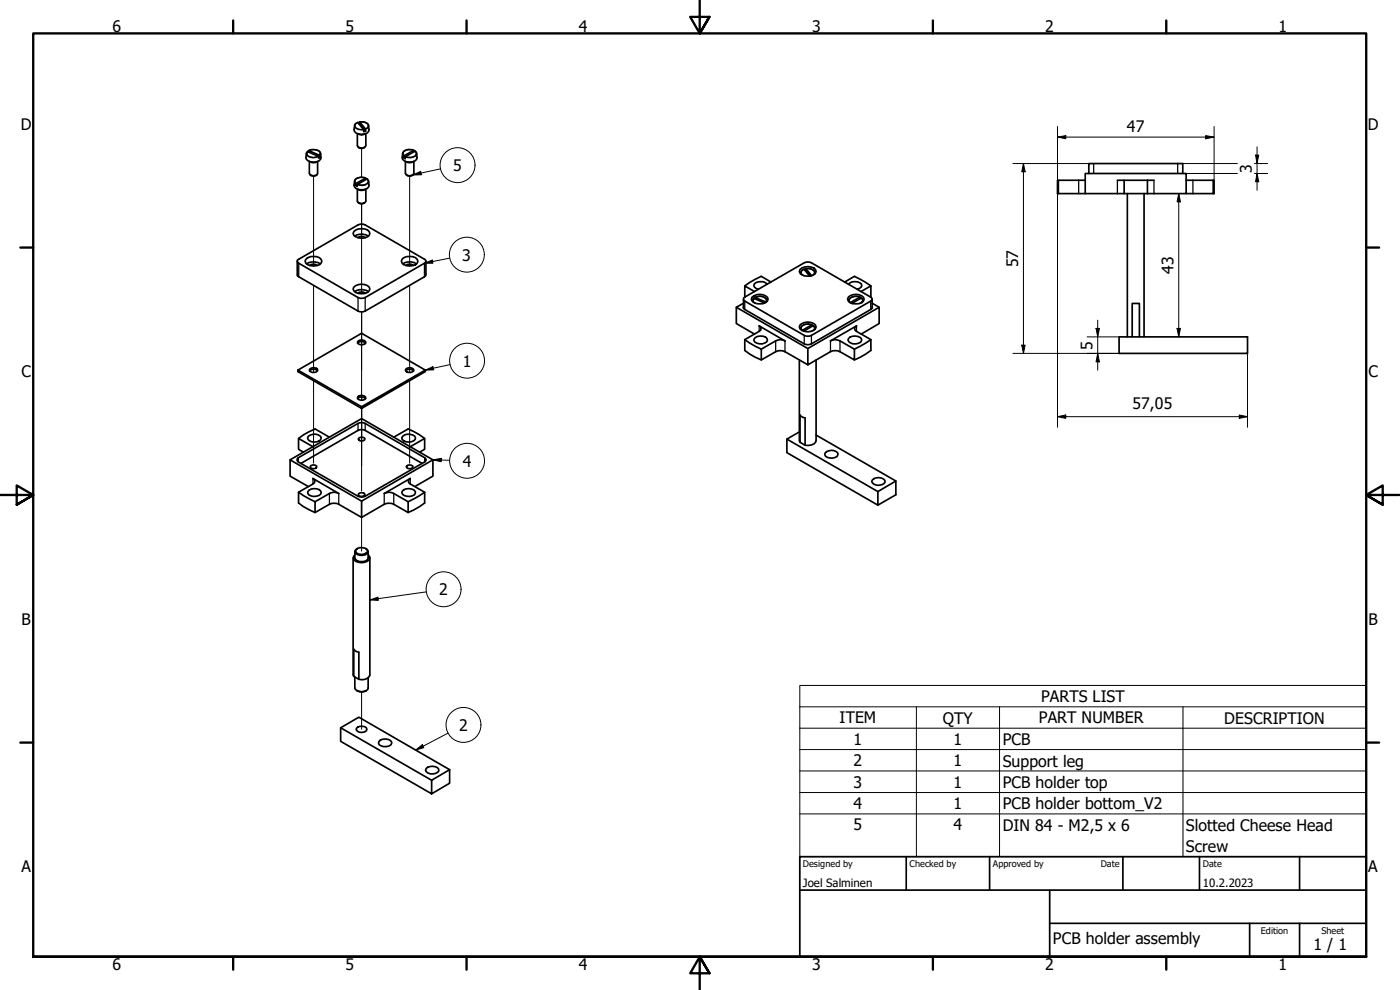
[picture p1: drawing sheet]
<svg xmlns="http://www.w3.org/2000/svg" width="420mm" height="297mm" viewBox="0 0 420 297" stroke-linecap="round" stroke-linejoin="round" font-family="sans-serif">
<!-- layer: Tweak Trail (ISO) -->
<g fill="none" stroke="#000" stroke-width=".3">
<path d="M94.1 52.8v27M108.5 44.5v8.7M122.9 52.8v27M108.5 61.1v27M94.1 85.6v26.1M108.5 93.6v9.8M108.5 93.6v26.5v-1M108.5 93.6v17.4M122.9 85.6v26.1M94.1 114.2v24.8M122.9 114.2v24.8M108.5 122.5v24.8"/>
<path d="M108.5 155.2v10.1M108.5 207.6v11.2"/>
</g>
<!-- layer: Visible (ISO) -->
<g fill="none" stroke="#000" stroke-width=".51">
<path d="M107.9 36.6a2.08 2.08 0 0 1 2.5 .7 2.08 2.08 0 0 1-.2 2.6 3.3 3.3 0 0 1-3.8-.4 2.17 2.17 0 0 1 .6-2.6l.4-.1 1.7 2 .1 .7 .5-.1M107.9 36.6l1.8 2.1v.7l-1.8-2.3zM107.9 37.1h-.2M92.5 45.6l.1-.4 3.3 1.4 .1 .6-.4-.2M92.6 45.2a2.66 2.66 0 0 1 3.6 .8l.1 1.3a1.8 1.8 0 0 1-2.2 1.3 1.93 1.93 0 0 1-2.3-1.3l.1-1.3 .4-.5 3.2 1.3 .1 .7 .4-.3M92.8 48.4v3.6a1.39 1.39 0 0 0 1.3 .8 1.39 1.39 0 0 0 1.2-.8v-3.6M93.1 52.5a1.58 1.58 0 0 0 2 0M93.1 48.5a1.78 1.78 0 0 0 2 0M107.3 56.8v3.6a1.5 1.5 0 0 0 2.5 0v-3.6M107.3 40.1v3.6a1.44 1.44 0 0 0 2.5 0v-3.6M107.5 56.8a1.78 1.78 0 0 0 2 0M107.5 44.1a1.38 1.38 0 0 0 2 0"/>
<path d="M107.5 40.2a1.78 1.78 0 0 0 2 0M109.7 53.5a2.21 2.21 0 0 0-2.6 0 2.21 2.21 0 0 0-.7 2.6 3.1 3.1 0 0 0 4.2 0 2.34 2.34 0 0 0-.4-2.5l-2.9 1.7-.1 .6-.4-.2M109.8 53.8l-.1-.3-2.8 1.5-.1 .7 .5-.3M121.7 48.4v3.6a1.44 1.44 0 0 0 2.5 0v-3.6M121.9 48.5a1.78 1.78 0 0 0 2.1 0M122 52.5a1.46 1.46 0 0 0 1.9 0M124.2 45.1a2.31 2.31 0 0 0-2.4 0 2.31 2.31 0 0 0-1.1 2.2 1.8 1.8 0 0 0 2.2 1.3 1.8 1.8 0 0 0 2.3-1.3l-.2-1.3-.4-.7-2.9 1.7-.1 .6-.4-.2M124.3 45.5l-.2-.4-2.8 1.6-.1 .7 .5-.3M317.6 54.1h-.2v4h.2M325.7 54.1h-8.1v4h8.1M326.8 52.1v-3h28.2v3M335.3 54.1h2.1"/>
<path d="M337.4 58.1h-11.7v-6h30.3v6h-11.6M338.3 58.1v43M343.3 58.1v43M344.4 54.1h-7v4h7M344.4 54.1h1.9M344.4 54.1v4M356 54.1h8.1v4h-8.1M364.1 54.1h.3v4h-.3M89.2 78.3l.1 4.5 18.1 10.5a2.42 2.42 0 0 0 2.2 0l18.1-10.5 .1-4.5M89.3 78l18.1-10.5a2.42 2.42 0 0 1 2.2 0l17.8 10.3 .4 .5-.4 .7-17.8 10.3a2.42 2.42 0 0 1-2.2 0l-17.7-10.3-.4-.3zM91.8 77.8a3.5 3.5 0 0 1 4.6 0l.2 .5a2.03 2.03 0 0 1-2.5 1.5 2.16 2.16 0 0 1-2.5-1.5zM92 79.2a3.8 3.8 0 0 1 4.1 0"/>
<path d="M93 79.7a1.69 1.69 0 0 1 2.2 0M106.2 69.5a3.5 3.5 0 0 1 4.6 0l.2 .5a2.44 2.44 0 0 1-3.4 1.4l-1.4-.8-.2-.6zM106.4 70.9a3.8 3.8 0 0 1 4.2 0M107.4 71.3a1.91 1.91 0 0 1 2.3 0M107.5 60.8a1.58 1.58 0 0 0 2 0M120.6 77.8a3.4 3.4 0 0 1 4.6 0l.2 .5a2.03 2.03 0 0 1-2.5 1.5 2.03 2.03 0 0 1-2.4-1.5zM120.9 79.2a3.7 3.7 0 0 1 4.1 0M121.8 79.7a1.69 1.69 0 0 1 2.3 0M106.2 86.2a3.5 3.5 0 0 1 4.6 0l.2 .5a2.95 2.95 0 0 1-4.8 .5l-.2-.5zM106.4 87.5a3.8 3.8 0 0 1 4.2 0M107.4 88a1.9 1.9 0 0 1 2.3 0M223.1 91.9v.4l.4 .5 17.9 10.4a2.42 2.42 0 0 0 2.1 0l17.9-10.4 .3-.2v-.7"/>
<path d="M223.1 91l-2.1 1.2M223.1 89.8v2.6M223.2 89.4l18.2-10.5a2.42 2.42 0 0 1 2.1 0l17.8 10.2 .4 .7-.4 .5-17.8 10.3a2.42 2.42 0 0 1-2.1 0l-17.9-10.3-.3-.2zM225.7 89.2a3.5 3.5 0 0 1 4.6 0l.2 .6a2.95 2.95 0 0 1-4.8 .5l-.2-.5zM225.9 90.5l.4-1 3.2 1.4M226.4 87.5l-2.9-1.7 .1 3.3M226.5 89.3l3.4 1.4M226.5 89.3a2.52 2.52 0 0 1 3.6 .8l.1 .4M226.5 89.3l-.1 .3M230.3 85.3a2.93 2.93 0 0 0-3.9-.1l-.1 .5 .1 .5 1.2 .6M231.4 84.6l-2.9-1.7-1.9 .9-3.1 2M240.1 80.9a3.5 3.5 0 0 1 4.6 0l.2 .6a2.95 2.95 0 0 1-4.8 .5l-.2-.5z"/>
<path d="M240.1 97.5a3.5 3.5 0 0 1 4.6 0l.2 .6a2.44 2.44 0 0 1-3.4 1.3l-1.4-.7-.2-.6zM240.3 82.2l.1-.7 .9-.7 1.7 2.1M241.6 81.1h.1M241.8 80.6a2.08 2.08 0 0 1 2.8 1.6M243.6 82.7l-1.8-2.1-.1 .5 1.4 1.7M243.6 97.5a2.42 2.42 0 0 0-3.3 .9v.4M243.7 97.9l-.1-.4-2.9 1.7M244.6 98.8l-.2-.8-.4-.3-2.8 1.7M253.5 84.6l2.9-1.7 5 2.9M254.6 89.2a3.4 3.4 0 0 1 4.5 0l.2 .6a2.91 2.91 0 0 1-4.7 .5l-.2-.5zM254.6 85.3a2.93 2.93 0 0 1 3.9-.1l.1 .5-.2 .5-1.2 .6M258.1 89.6v-.5l-2.9 1.8"/>
<path d="M258.1 89.1a2.47 2.47 0 0 0-3.3 1l-.1 .4M258.4 87.5l3-1.7-.2 3.3M259 90.5l-.2-.8-.3-.3-2.8 1.6M261.7 91l2.1 1.2M261.7 89.8v2.6M89.4 111l19.1-11 19.1 11M92.9 111.2a1.71 1.71 0 0 1 2.3 0M92.9 110.9a1.62 1.62 0 0 1 2.4 0v.3a1.62 1.62 0 0 1-2.4 0zM107.3 102.9a1.77 1.77 0 0 1 2.4 0M107.3 102.5a1.62 1.62 0 0 1 2.4 0v.4a1.62 1.62 0 0 1-2.4 0zM107.3 119.6a1.62 1.62 0 0 1 2.4 0M107.3 119.2a1.62 1.62 0 0 1 2.4 0v.4a1.62 1.62 0 0 1-2.4 0z"/>
<path d="M121.7 111.2a1.77 1.77 0 0 1 2.4 0M121.7 110.9a1.62 1.62 0 0 1 2.4 0v.3a1.62 1.62 0 0 1-2.4 0zM223.5 101.9l3.1 2 1.9 .9M226.4 100.3l-5.4-3.2v-4.9l21.4 12.4M226.7 101.3a2.33 2.33 0 0 1 3.6 .8 2.42 2.42 0 0 1-4 .1zM228.5 108l-1.9-.8-3.1-2.1v-3.2l4.8-2.9v-.8l-.5-.4 7.8 4.5a2.75 2.75 0 0 0-2.8 0l-4.3 2.5v3.2l4.3-2.5a3.2 3.2 0 0 1 2.8 0l6.8 4M239.9 108v24.2l.2 .5M244.9 108v24.2a2.13 2.13 0 0 1-2.3 1.5l-1-.1M254.6 101.6a2.76 2.76 0 0 1 4 .1v.5a2.42 2.42 0 0 1-3.3 .7l-.8-.8zM258.4 100.3l5.4-3.2v-4.9l-21.4 12.4v4.9l6.8-4a3.4 3.4 0 0 1 2.9 0l4.3 2.5v-3.2l-4.3-2.5a2.87 2.87 0 0 0-2.9 0l7.8-4.5-.4 .4v.8l4.8 2.9v3.2l-1.6 1.1-3.4 1.8M261.4 101.9l-5 2.9M335.9 101.1h38.5v4.9h-38.5z"/>
<path d="M339.8 101.1v-10.1h2.1v10.1M87.1 138l21.4-12.4 21.4 12.4M89.5 137.3l17.9-10.3a2.42 2.42 0 0 1 2.2 0l17.8 10.3 .5 .7-.5 .6-17.8 10.3a2.42 2.42 0 0 1-2.2 0l-17.9-10.3-.3-.6zM90.3 139.1l17.1-10a2.42 2.42 0 0 1 2.2 0l17.1 10M92.6 130.8a2.54 2.54 0 0 1 3.8 .6 2.31 2.31 0 0 1-4 .3l-.1-.5zM93.3 139.7l1.3-.1 .4 .2 .1 .3a1.13 1.13 0 0 1-2-.1zM93.9 134l-4.3-2.4v3.2l1.5 .9M98.9 131.2l-4.3-2.5-3.5 1.8-1.5 1.1M107.6 131.5a1.38 1.38 0 0 1 1.9 .1 1.13 1.13 0 0 1-.9 .8 1.13 1.13 0 0 1-1.1-.6zM108.5 122l-19.1-11v.5l19.1 11 19.1-11v-.5l-19.1 11v.5M118.2 131.2l4.3-2.5 3.4 1.8 1.5 1.1M120.8 130.9a2.64 2.64 0 0 1 3.9 .3 1.5 1.5 0 0 1-2 1.4 1.93 1.93 0 0 1-2.1-1.2z"/>
<path d="M122.2 139.7a1.13 1.13 0 0 1 1.8 .4 1.19 1.19 0 0 1-2.1-.1zM123.1 134l4.3-2.4v3.2l-1.5 .9M236.2 131.7l27.3 15.8M239.9 129.6l-3.7 2.1v4.1l27.3 15.8 5.4-3.2v-4.1l-24-13.8M240.1 124.5l.8 .7 .7 .2v8.2l-1.5-.9zM247.6 135.9a2.61 2.61 0 0 1 3.9 .1v.4a2.38 2.38 0 0 1-3.3 .8l-.5-.4-.2-.4zM89.6 147.7l1.5 1 3.5 1.8M92.5 146l-5.4-3.1v-4.9l21.4 12.4M92.8 147.1a2.37 2.37 0 0 1 3.6 .7 2.19 2.19 0 0 1-3.1 1l-.7-.4-.3-.5zM94.6 153.8l-3.5-1.8-1.5-1.1v-3.2l4.8-2.9v-.9l-.5-.3 7.8 4.5a2.75 2.75 0 0 0-2.8 0l-4.3 2.4v3.3l4.3-2.5a3.2 3.2 0 0 1 2.8 0l6.8 3.9M107.6 148.1a1.31 1.31 0 0 1 1.9 .2 1.18 1.18 0 0 1-2 .2zM120.7 147.4a2.76 2.76 0 0 1 4 .1v.4a2.42 2.42 0 0 1-3.4 .8l-.7-.9z"/>
<path d="M124.5 146l5.4-3.1v-4.9l-21.4 12.4v4.8l6.8-3.9a3.4 3.4 0 0 1 2.9 0l4.3 2.5v-3.3l-4.3-2.4a2.87 2.87 0 0 0-2.9 0l7.8-4.5-.4 .3v.9l4.7 2.9v3.2l-1.5 1.1-3.4 1.8M127.4 147.7l-4.9 2.8M261.7 144.1a2.67 2.67 0 0 1 3.9 0v.5a2.45 2.45 0 0 1-4-.1zM268.9 144.3l-5.4 3.2v4.1M106 167.4v35.1l.2 .4M106.5 165.5v1.9a2.41 2.41 0 0 0 3.9 .4l.1-2.3M106.5 166.5l-.5 1a2.97 2.97 0 0 0 5 0l-.1-.5-.4-.5M106.8 165a2.37 2.37 0 0 1 3.5 .2 1.58 1.58 0 0 1-2 1.2l-1.3-.5-.3-.4zM107.3 164.6l-.7 .5-.1 .5a2.43 2.43 0 0 0 4 0l-.1-.5-.6-.5M111 167.4v35.1a2.38 2.38 0 0 1-3.3 1.3M106.2 194.8l.8 .7 .7 .2v8.1l-1.5-.9zM102.2 218.4l27.3 15.7"/>
<path d="M106.5 203.2v3.2a2.51 2.51 0 0 0 3.9 .5l.1-3.5M106.9 218.6a2.16 2.16 0 0 1 3.1-.2l.1 .5a1.94 1.94 0 0 1-3.2 .1zM107.1 207.2a2.42 2.42 0 0 0 2.8 0M113.7 222.5a2.61 2.61 0 0 1 3.8 .1v.5a2.65 2.65 0 0 1-3.7 .3l-.2-.5zM127.9 230.6a2.68 2.68 0 0 1 3.7 .1l.1 .6a2.45 2.45 0 0 1-4-.2zM134.9 230.9v4.1l-5.4 3.2-27.3-15.8v-4l5.5-3.2 27.2 15.7-5.4 3.2v4.1"/>
</g>
<!-- layer: Visible Narrow (ISO) -->
<g fill="none" stroke="#000" stroke-width=".38">
<path d="M106.4 37.7a1.62 1.62 0 0 0 1.9 1.3h.9M107.4 36.8l-.9 .7a1.57 1.57 0 0 0 1.8 1.3h.8M107.9 36.6a2.25 2.25 0 0 1 2.6 .9l-.3 .8-.5 .4M110.6 37.7l-.4 .8-.5 .3M91.9 46a1.76 1.76 0 0 0 2.1 1.4l1.6-.4M92.3 45.5l-.2 .5a2.27 2.27 0 0 0 3.4 .8M92.6 45.2a3 3 0 0 1 3.4 .4l-.1 1M96.2 46l-.3 .7M106.4 54.3l.4 .9M109.7 53.5a2.53 2.53 0 0 0-3.1 .7v.5l.3 .3M110.1 53.7l.4 .4a1.35 1.35 0 0 1-1.7 1.4l-1.5-.2M110.6 54.3a1.92 1.92 0 0 1-2.7 1.3l-.6-.2"/>
<path d="M120.8 46l.4 .8M124.1 45.1a2.53 2.53 0 0 0-3.1 .7l.3 .9M124.6 45.3l.3 .5a1.32 1.32 0 0 1-1.6 1.4l-1.6-.2M125 46a1.59 1.59 0 0 1-1.8 1.4l-1.5-.3M323.7 54.1v4M328.2 49.1v3M335.3 54.1v4M346.3 54.1v4M353.4 49.1v3M358 54.1v4M89.7 79v4M127.4 79v4"/>
<path d="M107.4 89.3v4M109.6 89.3v4M223.5 90.3v2.6M225.9 90.1l.2 .6M226.3 89.5l-.2 .8 .7 .7M226.6 89.3a2.75 2.75 0 0 1 3.3 .4l-.1 .9M227.8 97.8v1.6M229.4 90.9l-.2 .1M230.1 90.1l-.2 .6M240.3 98.4l.2 .6M240.3 81.8l.2 .5M241.3 80.8l-.6 .3-.2 .4v.5l.7 .7"/>
<path d="M241.9 80.6a2.69 2.69 0 0 1 2.5 .9l-.2 .8-.6 .4M243.6 97.5a2.66 2.66 0 0 0-3.1 .7l.3 .9M244 97.7l.4 .5v.4l-.2 .4-.6 .4M244.5 98.4l-.2 .6M244.5 81.8l-.2 .5M254.8 90.1l.2 .6M257 97.8v1.6M258.1 89.1a2.66 2.66 0 0 0-3.2 .8l.3 .9M258.5 89.4l.3 .4v.5l-.8 .7M259 90.1l-.2 .6M261.3 90.3v2.6M232.8 102.3v3.2"/>
<path d="M235.6 102.3v3.2M241.4 100.6v2.6M243.5 100.6v2.6M249.2 102.3v3.2M252.1 102.3v3.2M89.5 137.3v1.3M107.4 127v2.1M109.6 127v2.1M127.4 137.3v1.3M93.9 143.6v1.6M98.9 148.1v3.2M101.7 148.1v3.2"/>
<path d="M115.3 148.1v3.2M118.2 148.1v3.2M123.1 143.6v1.6"/>
</g>
<g fill="#000">
<circle cx="241.2" cy="99.4" r=".19"/>
<circle cx="255.7" cy="91" r=".19"/>
</g>
<!-- layer: Symbol (ISO) -->
<g fill="none" stroke="#000" stroke-width=".3">
<path d="M123.9 52.5l2.3-1.1 .3 1zM132.2 50.7l-8.3 1.8M127.4 79l2.3-1 .2 1zM134.9 77.5l-7.5 1.5M127.6 111l2.3-1 .3 1zM135.1 109.4l-7.5 1.6M129.9 138l2.6-.5-.1 1zM129.9 138l5 .1M127.9 177.6l-16.9 2.4M111 180l2.4-.8 .1 .9zM134.5 219.9l-9.7 5.1M240 212.1v-6.4h170v6.4"/>
<path d="M240 212.1h170v6.4M240 212.1v44.9h170v-38.5M240 218.5h170M275 212.1v44.9M300 212.1v44.9M355 212.1v44.9M124.8 225l1.9-1.6 .5 .9zM240 224.9h170M240 231.3h170M240 237.8h170M240 244.2h170"/>
<circle cx="137.3" cy="49.5" r="5.2"/>
<circle cx="140.1" cy="76.4" r="5.2"/>
<circle cx="140.2" cy="108.2" r="5.2"/>
<circle cx="140.2" cy="138.3" r="5.2"/>
<circle cx="133.1" cy="176.8" r="5.2"/>
<circle cx="139.1" cy="217.5" r="5.2"/>
</g>
<!-- layer: Border (ISO) -->
<g fill="none" stroke="#000" stroke-width=".7">
<path d="M70 6.1v3.9M140 6.1v3.9M210 0v10l-2.9-4.9h5.8l-2.9 4.9 2.9-4.9M280 6.1v3.9M350 6.1v3.9M6.1 74.3h3.9M410 74.3h3.9M0 148.5h10l-5-2.8v5.7l5-2.9-5 2.9M420 148.5h-10l5-2.8v5.7l-5-2.9 5 2.9M6.1 222.8h3.9M410 222.8h3.9M10 287.1v-277.1h400v277.1h-400h400"/>
<path d="M70 287.1v3.8M140 287.1v3.8M212.9 292l-2.9-4.9 2.9 4.9h-5.8l2.9-4.9v9.9M280 287.1v3.8M350 287.1v3.8"/>
</g>
<!-- layer: Title (ISO) -->
<path d="M240 257h170v30.1h-170zM272 257v10.1M297 257v10.1M337 257v10.1M360 257v10.1M390 257v10.1M240 267.1h170M315 277h95M315 267.1v20M375 277v10.1M390 277v10.1" fill="none" stroke="#000" stroke-width=".51"/>
<!-- layer: Symbol (ISO) -->
<g fill="#000">
<path d="M123.9 52.5l2.3-1.1 .3 1z" fill-rule="evenodd"/>
<path d="M127.4 79l2.3-1 .2 1z" fill-rule="evenodd"/>
<path d="M127.6 111l2.3-1 .3 1z" fill-rule="evenodd"/>
<path d="M129.9 138l2.6-.5-.1 1z" fill-rule="evenodd"/>
<path d="M111 180l2.4-.8 .1 .9z" fill-rule="evenodd"/>
<path d="M124.8 225l1.9-1.6 .5 .9z" fill-rule="evenodd"/>
</g>
<!-- layer: Dimension (ISO) -->
<g fill="none" stroke="#000" stroke-width=".3">
<path d="M317.4 38v16.1M364.4 38v16.1M304 49.1h24.2M307.1 49.1l.6 2.4h-1.1zM307.1 49.1v56.9M317.4 41.1l2.4-.4v.9zM317.4 58.1v70.1M317.4 41.1h47M353.4 49.1h17.9M353.8 58.1l.5 2.5h-1zM353.8 58.1v43M356 52.1h15.3"/>
<path d="M361.8 40.7l2.6 .4-2.6 .5zM376.5 49.1h3.9M376.5 52.1h3.9M376.8 46.5h1l-.5 2.6zM377.3 52.1l.5 2.4h-1zM377.3 44.1v13M328.9 98.5h1l-.5 2.6zM329.4 96.1v14.9M353.3 98.5h1l-.5 2.6zM304 106h31.9M306.6 103.6h1.1l-.6 2.4zM326.3 101.1h9.6"/>
<path d="M329.4 106l.5 2.6h-1zM374.4 106v22.2M317.4 125l2.4-.5v1zM317.4 125h57M371.9 124.5l2.5 .5-2.5 .5z"/>
</g>
<g fill="#000">
<path d="M307.1 49.1l.6 2.4h-1.1z" fill-rule="evenodd"/>
<path d="M317.4 41.1l2.4-.4v.9z" fill-rule="evenodd"/>
<path d="M361.8 40.7l2.6 .4-2.6 .5z" fill-rule="evenodd"/>
<path d="M376.8 46.5h1l-.5 2.6z" fill-rule="evenodd"/>
<path d="M377.3 52.1l.5 2.4h-1z" fill-rule="evenodd"/>
<path d="M353.8 58.1l.5 2.5h-1z" fill-rule="evenodd"/>
<path d="M328.9 98.5h1l-.5 2.6z" fill-rule="evenodd"/>
<path d="M353.3 98.5h1l-.5 2.6z" fill-rule="evenodd"/>
<path d="M306.6 103.6h1.1l-.6 2.4z" fill-rule="evenodd"/>
<path d="M329.4 106l.5 2.6h-1z" fill-rule="evenodd"/>
<path d="M317.4 125l2.4-.5v1z" fill-rule="evenodd"/>
<path d="M371.9 124.5l2.5 .5-2.5 .5z" fill-rule="evenodd"/>
</g>
<g font-size="4.8">
<text x="33.7" y="9.6">6</text>
<text x="103.7" y="9.6">5</text>
<text x="173.7" y="9.6">4</text>
<text x="243.7" y="9.6">3</text>
<text x="313.7" y="9.6">2</text>
<text x="383.7" y="9.6">1</text>
<text x="6.2" y="38.9">D</text>
<text x="338.2" y="39.6">47</text>
<text x="410.5" y="38.9">D</text>
<text x="136" y="51.3">5</text>
<text x="375.7" y="51.9" transform="rotate(-90 375.7 51.9)">3</text>
<text x="138.7" y="78.2">3</text>
<text x="305.6" y="80.2" transform="rotate(-90 305.6 80.2)">57</text>
<text x="352.2" y="82.2" transform="rotate(-90 352.2 82.2)">43</text>
<text x="327.9" y="104.9" transform="rotate(-90 327.9 104.9)">5</text>
<text x="6.4" y="113.1">C</text>
<text x="138.9" y="110">1</text>
<text x="410.7" y="113.1">C</text>
<text x="339.9" y="122.6">57,05</text>
<text x="138.9" y="140.1">4</text>
<text x="131.8" y="178.6">2</text>
<text x="6.4" y="187.4">B</text>
<text x="410.7" y="187.4">B</text>
<text x="312.4" y="210.6">PARTS LIST</text>
<text x="137.8" y="219.3">2</text>
<text x="252" y="217">ITEM</text>
<text x="283" y="217.1">QTY</text>
<text x="311.8" y="217">PART NUMBER</text>
<text x="367.4" y="217.1">DESCRIPTION</text>
<text x="256.2" y="223.4">1</text>
<text x="286.2" y="223.4">1</text>
<text x="300.9" y="223.5">PCB</text>
<text x="256.2" y="229.9">2</text>
<text x="286.2" y="229.9">1</text>
<text x="300.9" y="230">Support leg</text>
<text x="256.2" y="236.3">3</text>
<text x="286.2" y="236.3">1</text>
<text x="300.9" y="236.4">PCB holder top</text>
<text x="256.2" y="242.7">4</text>
<text x="286.2" y="242.7">1</text>
<text x="300.9" y="242.8">PCB holder bottom_V2</text>
<text x="256.2" y="249.2">5</text>
<text x="286.2" y="249.2">4</text>
<text x="300.9" y="249.2">DIN 84 - M2,5 x 6</text>
<text x="355.9" y="249.2">Slotted Cheese Head</text>
<text x="355.9" y="255.6">Screw</text>
<text x="6.4" y="261.7">A</text>
<text x="410.7" y="261.7">A</text>
<text x="316" y="283.4">PCB holder assembly</text>
<text x="394.2" y="285">1 / 1</text>
<text x="33.7" y="290.9">6</text>
<text x="103.7" y="290.9">5</text>
<text x="173.7" y="290.9">4</text>
<text x="243.7" y="290.9">3</text>
<text x="313.7" y="290.9">2</text>
<text x="383.7" y="290.9">1</text>
</g>
<g font-size="3.4">
<text x="241" y="266">Joel Salminen</text>
<text x="361" y="266">10.2.2023</text>
</g>
<g font-size="2.7">
<text x="241" y="260.1">Designed by</text>
<text x="273" y="260.1">Checked by</text>
<text x="298" y="260.1">Approved by</text>
<text x="330.3" y="260">Date</text>
<text x="361" y="260">Date</text>
<text x="378.4" y="280.1">Edition</text>
<text x="396.6" y="280.1">Sheet</text>
</g>
</svg>
